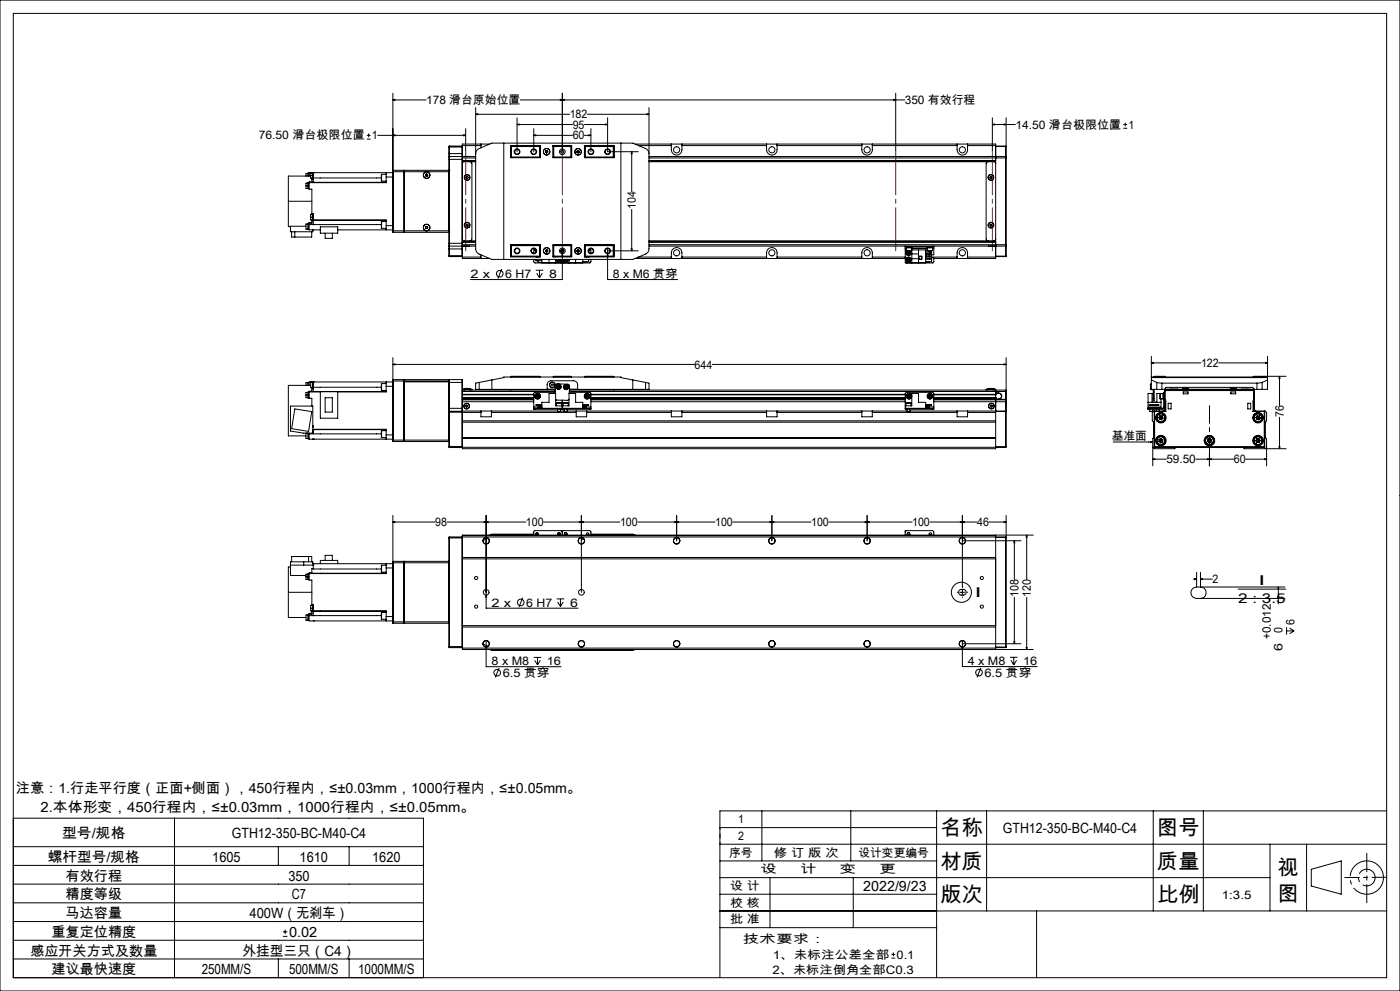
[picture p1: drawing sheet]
<svg xmlns="http://www.w3.org/2000/svg" width="420mm" height="297mm" viewBox="0 0 420 297" stroke-linecap="round" stroke-linejoin="round" font-family="sans-serif">
<g fill="none" stroke="#000" stroke-width=".3">
<path d="M0 0h420v297h-420zM4 4h412v289h-412zM117.9 29.9l.6-.1v.3zM117.9 29.9h9.9M117.9 27.9v41.3M139.7 38.6v6.9M142.7 34.3l.6-.2v.3zM142.7 32.2v42.4l.3 .9 .4 .5 4.2 1.7h42.2l4.4-1.9 .5-1.2v-42.4M142.7 34.3h28.2M155.1 37.3l.6-.2v.4zM155.1 37.3h16.7M155.1 35.3v10.2"/>
<path d="M160.1 38.6v6.9M168.1 29.8l.6 .1-.6 .2zM168.7 29.9l.6-.1v.3zM168.7 27.9v17.6M175.3 37.3h7M176.2 34.3h18.5M177.3 38.6v6.9M181.7 37.1l.6 .2-.6 .2zM182.3 35.3v10.2h9.2M194.1 34.1l.6 .2-.6 .1zM268.1 29.8l.6 .1-.6 .2zM268.7 27.9v17.6"/>
<path d="M271.4 29.9h-115.3M297.7 37.3l.6-.2v.4zM297.7 37.3h6.9M297.7 35.3v10.2M301.2 37.1l.6 .2-.6 .2zM301.8 35.3v11.8M337 38.4h1.1M337 37.3h1.1M337.6 36.8v1.1M91.8 55.7v.8h.8M91.8 55.7h.9M92.4 54.9h-.6v.8"/>
<path d="M92.4 52h-.6v.8M92.6 54.8l.1 1.7M92.6 51.9v.9M92.7 54.6v.1M92.7 54.8h-.3v1.7M92.7 51.9h-.3v.9M92.7 54.7v2h.9v7.3M92.7 54.6h23.2M93.2 52.8h-6.7v7.5M93.2 52.6v.8h.6M93.2 52.6h.8M93.6 53.8v.7l-.9 .1"/>
<path d="M93.6 53.4v.4M93.6 51.7v.1M93.6 53.8h.4M93.8 51.7v1.7h.2M93.8 51.8h-.6v.8M94 54.6h.1M94 53.3v1.3M94 51.7v1.6M94 51.7h.1M94 53.3h20.4M110 41.7h1.2M110 40.6h1.2"/>
<path d="M110.6 40v1.1M113.3 40.6h26.4M114.5 52.2v2.1M114.5 52.2h1.4M114.5 54.3h1.4M115.9 51.7v1.4M115.9 53.1v1.6h-23.2M115.9 53.1h2M117.9 51.5h16.8v-.5h-13.4v18.6M117.9 51.7h-25.2v1.1M117.9 40.6l.6-.2v.3zM117.9 51v.5"/>
<path d="M117.9 51h3.3M121.2 51v18.6M121.2 51l.1 .1M121.3 51.1v18.4M121.3 51.1h.1M127.7 52.3v.4M127.7 52.7l.4 .1M127.9 52.1l.3 .2M127.9 52.1l-.2 .2M128.2 52.3l.1 .3M128.3 52.6l-.2 .2M134.7 51.1h.1"/>
<path d="M134.7 47v.8M134.7 46v1M134.7 47.8v25.1M134.7 47.8h4M134.7 46h4M134.7 44.1h4M134.8 46.9v26.9M134.8 43.8v3.1M134.8 43.8l-.1 2.2M134.8 46.9h3.8M134.8 46.9l-.1 .1M134.8 43.8h3.8"/>
<path d="M138.6 46.9v26.9M138.6 43.8v3.1M138.6 46.9l.1 .1M138.6 43.8h.1M138.7 46.9h.1M138.7 47v.8M138.7 47.8v25.1M138.7 46.9h4M138.7 48.1h4M138.7 43.6h5.6M138.7 47.3h4M139.1 40.4l.6 .2-.6 .1z"/>
<path d="M139.1 46.9h1.7M140 52.9l.5 .3-.2 .3h-.4l-.1-.3zM141 48.5l.6 .5v22.6l-.3 .5-.3 .1M142.7 48.5h-3.4l-.5 .2-.1 .3M142.7 46.1l.3-.9 .4-.5 4.2-1.8h42.2l4.2 1.8 .6 .7 .1 .7M144.3 43.2v1.1M146.9 43.2h-8.2v3.7M151.1 42.9v34.8M153.2 46.9h.1M153.2 43.7h8.9v3.6h-8.9zM153.3 43.8v3.5M153.3 43.8h8.8"/>
<path d="M153.3 43.8l.1 .1M153.4 43.9h8.5M153.4 43.9v3.2M153.4 47.1l-.1 .1h8.8M153.4 47.1h8.5M160.1 40.6l.6-.2v.3zM160.1 40.6h11.7M161.9 43.9v3.2M161.9 43.9l.1-.1v3.4l-.1-.1M163.7 45.6l.3 .2M163.7 45.3v.3M164 45.2l.3 .1"/>
<path d="M164 45.2l-.3 .1M164.3 45.3v.3M164.3 45.6l-.3 .2M165.9 43.7l.1 .1M165.9 43.7h5.6v3.6h-5.6zM165.9 43.8h5.6M165.9 47.2h5.6M166 43.8v3.4l.1-.1M166 43.8l.1 .1M166.1 43.9h5.2M166.1 43.9v3.2M166.1 47.1h5.2"/>
<path d="M171.3 43.9l.1-.1v3.4l-.1-.1M171.3 43.9v3.2M173.1 45.6l.3 .2M173.1 45.3v.3M173.4 45.2l.3 .1M173.4 45.2l-.3 .1M173.7 45.3v.3M173.7 45.6l-.3 .2M175.3 43.7h8.9v3.6h-8.9zM175.3 43.8h8.8M175.3 40.6h2M175.6 43.9l-.2-.1v3.4l.2-.1"/>
<path d="M175.6 43.9h8.4M175.6 43.9v3.2M175.6 47.1h8.4M176 43.7v.1M176.7 40.4l.6 .2-.6 .1zM184 43.9v3.2M184 47.1l.1 .1h-8.8M184.1 43.8v3.5M184.1 46.9h.1M184.1 43.8l-.1 .1M186.3 42.9v34.8M189.5 45.5l.2 .6h-.4z"/>
<path d="M189.5 45.5v11.9M190.5 43.2h108.2v34.3h-18.6M191.5 43.6h9.9M194.7 48.5h103.4l.6 .5M194.7 46.9h107M194.7 48.1h104M194.7 47.3h107M201.4 43.2v1.7a1.59 1.59 0 0 0 1.6 1.6 1.59 1.59 0 0 0 1.6-1.6v-1.7M204.6 43.6h25.4M230 43.2a3.2 3.2 0 0 0 .4 2.8 1.56 1.56 0 0 0 1.7 .4 1.56 1.56 0 0 0 1-1.5v-1.7M233.1 43.6h25.5M258.6 43.2a3.2 3.2 0 0 0 .4 2.8 1.56 1.56 0 0 0 1.7 .4 1.56 1.56 0 0 0 1-1.5v-1.7"/>
<path d="M261.7 43.6h25.4M287.1 43.2a3.2 3.2 0 0 0 .5 2.8 1.56 1.56 0 0 0 1.7 .4 1.56 1.56 0 0 0 1-1.5v-1.7M290.3 43.6h8.4M296.4 48.5l-.6 .5v22.6l.2 .4 .4 .2M296.6 46.9h1.7M297.2 52.9h.3l.1 .4-.2 .2-.4-.1zM298.7 43.8h3M298.7 43.9h3M301.7 47.3h.1M301.7 46.9v.4M301.7 46.9l.1 .2M301.7 43.8v.1"/>
<path d="M301.7 43.9v3M301.7 47.3v26M301.8 47.1v.2M301.8 47.3v26M86.5 60.3v7.6h.6M86.5 60.3h7.1M87.5 69.5v1.5h6v-1.5M88.4 69.5v1.5M91.8 67.8h-4.7v1.7h6.7v-.6M92.4 67.1h-.6v1.6h.6M92.6 67.1v1.7M92.7 66.9v.4"/>
<path d="M92.7 67.3v1.6h3.4M92.7 67.1h-.3v1.7h.3M92.7 67.3h21.7M93.2 65.1v.8h22.7v1.7M93.2 65.1h.8M93.6 64h.4v1.1M93.6 64v.3M93.6 66.1v.8h-.9M93.6 65.9v.2M93.6 66.7h-.9v.2M93.6 66.1h.4M93.8 64.3h-.6v.8"/>
<path d="M94 64.2h-.2v1.7M94 65.1v.9M94 67.3h.1M94 66v1.3M94 68.9h.1M94 66h21.9M96.1 68h5.2v1.9h-5.2zM97.5 69.9v1.5h2.2v-1.5M101.3 68.9h16.6M114.5 66.4v2M114.5 66.4h1.4M114.5 68.4h1.4"/>
<path d="M115.9 67.6v1.3M115.9 67.6h2M117.9 69.2h16.8v.4h-13.4M117.9 69.2v.4M117.9 69.6h3.3M121.3 69.5h.1M121.3 69.5v.1M121.3 69.5l-.1 .1M127.7 68.4l.3 .1M127.7 68v.4M128 67.9l.3 .1M128 67.9l-.3 .1"/>
<path d="M128.3 68v.4M128.3 68.4l-.3 .1M134.7 69.5h.1M134.7 72.9v.8M134.7 73.7v.9M134.7 74.6l.1 2.3M134.7 76.6h4M134.7 72.9h4M134.7 73.7l.1 .1M134.7 74.6h4M134.8 73.8v3.1M134.8 73.8h3.8"/>
<path d="M134.8 76.9h3.8M138.6 73.8v3.1M138.7 71.6l.5 .6h3.5M138.7 73.7h.1M138.7 72.9v.8M138.7 73.8v3.7h8.2M138.7 72.5h4M138.7 73.8h4M138.7 77h5.6M138.7 73.3h4M138.7 73.7l-.1 .1M138.7 76.8l-.1 .1"/>
<path d="M139.1 73.8h1.7M139.8 67.4l.3-.2 .3 .1v.3l-.2 .2-.3-.1zM144.3 76.4v1.1M153.2 73.8h.1M153.2 73.4h8.9v3.6h-8.9zM153.3 73.4v3.5M153.3 76.9h8.8M153.4 73.6v3.2M153.4 76.8h8.5M153.4 73.6h8.5M153.4 76.8l-.1 .1M160.1 77.7v.8l.4 .3h8"/>
<path d="M160.1 74.5v1.4M160.5 75.1h.3M160.5 74.6v.5M160.8 77h.1M160.8 75.2v.3M160.8 77.9v-.2v.4h1.8M160.8 75.2h.1M160.9 78.1h.4M161.5 76.9v.1M161.5 78.1v.6h1.1M161.9 73.6v3.2M161.9 73.6l.1-.1v3.4l-.1-.1"/>
<path d="M162.1 73.5h-8.8l.1 .1M162.6 77.7v1.1h12.2v-1.1M163.7 75.3l.3 .2M163.7 75v.3M164 74.9l.3 .1M164 74.9l-.3 .1M164.3 75v.3M164.3 75.3l-.3 .2M164.7 77.7v1.1M165.9 73.4h5.6v3.6h-5.6zM165.9 76.9h5.6M165.9 73.5h5.6"/>
<path d="M166 76.9l-.1 .1M166.1 73.6l-.1-.1v3.4M166.1 73.6v3.2M166.1 76.8h5.2M166.1 73.6h5.2M166.1 76.8l-.1 .1M166.4 76.9v.1M166.6 76.9v.1M166.7 77.7v1.1M166.8 78h.1M166.8 78h1.5M166.8 77.7v.3"/>
<path d="M167 78a.77 .77 0 0 0 .9 .6 .77 .77 0 0 0 .6-.9 .76 .76 0 0 1-.6 .8 .76 .76 0 0 1-.9-.5M167.1 76.9v.1M167.4 78l.2 .2M167.6 78v.2M167.9 78l.1 .1M168 78.1l-.4 .1M168 78v.1M168.3 75.1h.1M168.3 75.3l.1 .2M168.3 75v.1M168.3 77.7v.3M168.4 74.9h.6"/>
<path d="M168.7 76.1l.1 .6h-.2zM168.7 74.3v9.5h-27.6M168.9 77.7a.76 .76 0 0 0 .7 .9 .76 .76 0 0 0 .8-.6M169.1 78h.1M169.1 75.1h.1M169.1 78h1.5M169.1 75v.1M169.1 77.7v.3M169.1 75.3l-.1 .2M169.4 78v.1M169.4 78.1l.4 .1M169.7 78l.1 .2"/>
<path d="M170 78l-.2 .2M170.3 76.9v.1M170.6 78h.1M170.6 77.7v.3M170.7 77.7v1.1M170.9 76.9v.1M171.3 73.6l.1-.1v3.4l-.1-.1M171.3 73.6v3.2M172.7 77.7v1.1M173.1 75.3l.3 .2M173.1 75v.3M173.4 74.9l.3 .1"/>
<path d="M173.4 74.9l-.3 .1M173.7 75v.3M173.7 75.3l-.3 .2M175.3 73.4h8.9v3.6h-8.9zM175.3 76.9h8.8M175.3 73.5h8.8l-.1 .1M175.6 73.6l-.2-.1v3.4l.2-.1M175.6 73.6v3.2M175.6 76.8h8.4M175.6 73.6h8.4M175.9 76.9v.1M175.9 78.4v.3h-1.1"/>
<path d="M176 76.9v.1M176.6 75.1h.3M176.6 77h.1M176.6 77.9v-.2v.7h-1.8M176.9 75.1h-.3M176.9 74.6v.5M177.3 77.7v.8l-.4 .3h-8M177.3 74.5v1.4M182.3 76.1l.1 .6h-.3zM182.3 74.3v9.5h21M182.3 75.2h9.2M184 73.6v3.2"/>
<path d="M184 76.8l.1 .1M184.1 73.4v3.5M184.1 73.8h.1M189.3 74.6h.4l-.2 .6zM189.5 62.8v12.4M190.5 77.5h81.1M191.5 77h9.9M194.7 72.5h104M194.7 73.8h107M194.7 73.3h107M201.4 77.5a2.95 2.95 0 0 1 .5-2.9 1.58 1.58 0 0 1 1.7-.3 1.58 1.58 0 0 1 1 1.5v1.7M204.6 77h25.4"/>
<path d="M230 77.5a3.2 3.2 0 0 1 .4-2.9 1.58 1.58 0 0 1 1.7-.3 1.58 1.58 0 0 1 1 1.5v1.7M233.1 77h25.5M258.6 77.5a3.2 3.2 0 0 1 .4-2.9 1.58 1.58 0 0 1 1.7-.3 1.58 1.58 0 0 1 1 1.5v1.7M261.7 77h9.9M271.6 74h.4M271.6 74v.5M271.6 74.5v4.3h6.1v-3.9M271.6 73.8v.2M271.6 74.9h.3M271.6 74.5h.3M271.9 74v.3h1.6v-.3M271.9 75.1h1"/>
<path d="M271.9 75.1h1.6M271.9 74.3v.8M272 73.8v.2M272 74h7.7M272.2 77.7v.4M272.2 77.7l.8 .3M272.2 76l.3 .2M272.2 75.1a.76 .76 0 0 0-.3 1 .76 .76 0 0 0 1 .4 .76 .76 0 0 0 .4-1M272.2 75.6v.4M272.2 75.6l.4 .2M272.2 78.1l.4 .1M272.3 75.1a.74 .74 0 0 0-.4 1 .74 .74 0 0 0 .9 .4 .74 .74 0 0 0 .4-1"/>
<path d="M272.5 77.4l.4 .1M272.5 77.4l-.3 .3M272.5 77.4l.1 .8M272.6 75.8l.3 .3M272.6 75.8l-.1 .4M272.6 75.4l.3 .2M272.6 75.4l-.4 .2M272.6 75.4v.4M272.8 75.1l.4 .4M272.9 77.5l.1 .5M272.9 77.5l-.7 .6M272.9 75.1l.4 .4"/>
<path d="M272.9 76.1l-.4 .1M272.9 75.6v.5M272.9 75.6l-.7 .4M273 78l-.4 .2M273.5 75.1h-.6M273.5 74.3v.8M273.5 74.9l4.7 .1M273.5 74.5h4.7M273.5 74.9v3.9M273.5 76.1h2.1M273.5 77.5h2.1M275.6 74.9v3.9"/>
<path d="M275.6 76.8h.9v.9h-.9zM277.7 75.5h1.8v.4M277.7 76.2h1.8v.5h-1.8M277.7 77h1.8v.4h-1.8M277.7 77.7h1.8M277.7 75.9h1.8M278.1 74v.3h1.7M278.2 75.1h1.6M278.2 74.3v.8M278.8 77.4v.3l.3-.2 .4 .2M278.8 75.1v.4M278.8 76.7v.3"/>
<path d="M278.8 78.4v.3h-1.1M278.9 75.5h.4M279 77.5h.2M279.5 75.9l-.2 .3-.5-.3v.3M279.5 75.7v.2M279.5 77.7v.2M279.5 77.3h.6v1.2l-.3 .3h-8M279.5 77.7v.7h-1.8M279.5 77h7.6M279.7 74h.4M279.7 73.8v.2M279.8 74.3v.8"/>
<path d="M279.8 74.5h.3M279.8 74.3h.1M279.9 74v.3M280.1 74v.5M280.1 73.8v.2M280.1 74.5v1.9h-.6M287.1 77.5a3.2 3.2 0 0 1 .5-2.9 1.58 1.58 0 0 1 1.7-.3 1.58 1.58 0 0 1 1 1.5v1.7M290.3 77h8.4M296.6 73.8h1.7M297 67.4l.2-.2 .3 .1 .1 .3-.3 .2zM298.7 71.6l-.5 .6h-103.5M298.7 76.9h3"/>
<path d="M298.7 76.8h3M301.7 73.3h.1M301.7 73.3v.5M301.7 76.8h.1M301.7 76.8v.1M301.7 73.8v3M301.8 73.3v.3M301.8 73.6l-.1 .2M301.8 76.8l-.1 .1M301.8 73.6v3.2M150.5 80.6l-1.1 2.9M160.7 81h2.3"/>
<path d="M161 81.9l.9 1.4M161.9 81v2.3M162.7 81.9l-.8 1.4M91.8 118.4v.8h.6M91.8 118.4h.9M92.4 117.6h-.6v.8M92.4 114.6v.9M92.6 117.5v1.7M92.6 114.6l-.8 .1v.8M92.7 117.3v.2M92.7 117.5h-.3v1.7h.3M92.7 114.6l-.1 .9"/>
<path d="M92.7 117.5v1.9h.9v2.3M92.7 117.5h3.4M92.7 117.3h23.2M93.2 115.5h-6.7v15.1h5.3M93.6 116.5v.8h-.9M93.6 116.1v.4M93.6 114.5h.1M93.6 116.5h.4M93.8 114.5v1.7h.2M93.8 114.5h-.6v1.6h.6M94 117.3h.1M94 116.1v1.2"/>
<path d="M94 114.5v1.6M94 114.5h.1M94 116.1h20.4M96.1 117.4h5.2v7.9h-5.2zM97.5 119.2h2.2v4.3h-2.2zM114.5 115v2M114.5 115h1.4M114.5 117h1.4M115.9 114.5v1.3M115.9 115.8v1.7h-14.6M115.9 115.8h2M117.9 114.5h-25.2v1"/>
<path d="M117.9 114.2h16.8M117.9 109.2l.6-.1v.3zM117.9 107.2v24.7M117.9 109.2h90.5M117.9 113.8v.4M117.9 113.8h3.3M121.2 113.8v18.5M121.2 113.8l.1 18.1M134.7 114.2l-13.4 .2 13.3-.1v18M134.7 114.2v-.4h-13.4l.1 18.5M134.7 114.6h4M134.7 114.6v7.8"/>
<path d="M134.8 113.8v9.5M134.8 113.8l-.1 .8M134.8 113.8h3.8M138.6 113.8v9.5M138.6 113.8l.1 .8M138.7 119.7v.1M138.7 114.6v2.7M138.7 119.8v2.6M138.7 116.7h.6M138.7 119.2h21.4M138.7 117.3v2.4M138.7 116.9h27.8"/>
<path d="M138.7 118.3h21.4M138.7 117.3h27.8M138.7 119.8h21.4M138.7 119.7h21.4M139.3 116.4h1.7M139.3 116.6h.1M139.3 116.6h1.7M139.3 116.4v.5M139.3 116.7h1.7M141 116.6l-.1 .1M141 116.7h.6v.2M141 116.4v.5"/>
<path d="M143.8 116.7h20.3v-1.4a1.14 1.14 0 0 1 1.2-1.2h6.8a1.21 1.21 0 0 1 1.2 1.2v1.4h20.4M143.8 114.6l-1.1 .2v1.9h1.1M143.8 114.6v2.1M147.6 113.9v2.8M153.3 112.9h8.7M153.3 112.9v.1M153.3 116.7v.2M160.1 119.2h-21.4l21.4 .1M160.1 118.2h-21.4h21.4M160.9 118.5v.5M160.9 119l.4 .2M160.9 118.5l.4 .2"/>
<path d="M161.3 118.3l-.4 .2M161.3 118.3l.3 .2M161.3 118.3v.4M161.3 118.7l.3 .2M161.3 118.7v.5M161.3 118.7l-.4 .3M161.6 118.9l-.3 .3M161.6 118.5v.4M161.6 118.5l-.3 .2M162 112.9v.1M164.1 116.6h2.4M166 112.9h5.4"/>
<path d="M166 112.9v.1M166.5 117.6h-6.2l-.2 .3v4.1M166.5 117.9l.1-2.4 .4-.5 3.5 .2 .4 .4-.1 2.3M167.1 115.8l.2 .4M167.1 115.8l.5 .1M167.3 116.2l.4 .1M167.5 115.5l-.4 .3M167.5 115.5l.4 .1M167.5 115.5l.1 .4M167.6 115.9l-.3 .3M167.6 115.9l.1 .4M167.6 115.9l.4 .1"/>
<path d="M167.9 115.6l.1 .4M167.9 115.6l-.3 .3M168 116l-.3 .3M168.7 119.9v2.8M169.4 115.9l.1 .4M169.4 115.9l.5 .1M169.5 116.3l.5 .1M169.7 115.6l-.3 .3M169.7 115.6l.4 .1M169.7 115.6l.2 .4M169.9 116l-.4 .3M169.9 116l.1 .4"/>
<path d="M169.9 116l.4 .1M170.1 115.7l.2 .4M170.1 115.7l-.2 .3M170.3 116.1l-.3 .3M170.7 119.6l-.4 .4-3.6-.2M170.8 117.6h6.3l.2 .3v4.1M170.8 116.9h130.9M170.8 116.6h2.5M170.8 117.3h130.9M171.4 112.9v.1M175.4 112.9h8.7M175.4 112.9v.1"/>
<path d="M175.8 118.6v.4M175.8 118.6l.7 .3M175.8 119l.4 .2M176.1 118.3l.4 .2M176.1 118.3l-.3 .3M176.1 118.3l.1 .9M176.5 118.5v.4M176.5 118.5l-.7 .5M176.5 118.9l-.3 .3M177.3 119.2h94.3M177.3 118.2h94.3M177.3 118.3h94.3"/>
<path d="M177.3 119.8h94.3M177.3 119.7h94.3M177.3 119.3h94.3M184.1 112.9v.1M184.1 116.7v.2M189.8 113.9l-3.5-.7v-.2h-35.2v.2l-7.3 1.4M189.8 113.9v2.8M189.8 113.9l3.9 .7M193.7 114.6l1 .2v1.9h-1M193.7 114.6v2.1M213.7 109.2h88.1M272.3 118.8l.3 .4"/>
<path d="M272.4 118.5l-.1 .3M272.4 118.5l.6 .5M272.8 118.3l.3 .3M272.8 118.3l-.4 .2M272.8 118.3l-.2 .9M273 119l-.4 .2M273.1 118.6l-.1 .4M273.1 118.6l-.8 .2M278.6 118.6v.4M278.6 118.6l.8 .3M278.6 119l.4 .2M278.9 118.3l.4 .2"/>
<path d="M278.9 118.3l-.3 .3M278.9 118.3l.1 .9M279.3 118.5l.1 .4M279.3 118.5l-.7 .5M279.4 118.9l-.4 .3M280.1 118.2h18.6M280.1 119.2h18.6M280.1 118.3h18.6M280.1 119.8h21.6M296.4 116.4h1.7M296.4 116.6l.1 .1M296.4 116.7h-.6v.2"/>
<path d="M296.4 116.6h1.7M296.4 116.4v.5M296.4 116.7h1.7M298.1 116.7h.1M298.1 116.7h.6v3M298.1 116.4v.5M298.7 119.2l-18.6 .1M298.7 119.7v14.8h-160v-11.3M298.7 119.2h.1M298.7 118.2h.1M298.7 119.7h.1M298.7 119.7h3"/>
<path d="M298.7 117.8h.8M298.7 117.9h.8M299.5 117.9a.88 .88 0 0 1 .9 .8 .88 .88 0 0 1-.9 .9M299.5 117.8a.98 .98 0 0 1 1 .8 .98 .98 0 0 1-.7 1.1M299.5 117.8v.1M299.5 119.6v.1M299.5 119.6l-19.4 .1M301.2 109.1l.6 .1-.6 .2zM301.7 116.9v.4M301.7 119.7l.1 .1M301.7 119.7v.1M301.7 119.8v.6"/>
<path d="M301.7 117.3v2.4M301.8 119.8h-.1M301.8 119.8l-.1 .6M301.8 107.2v26.7M345.1 115.2l.1 1.6M345.1 115.2h.1M345.2 115.1l-.1 .1M345.2 115.2h-.1M345.2 115.1v.1M345.2 115.2v1.6M345.2 115.1h.2M345.2 116.8h.8"/>
<path d="M345.2 115.2h.2M345.4 108.8l.6-.2v.3zM345.4 106.8v9.9h1.6M345.4 108.8h14.9M345.4 113h34.9M345.4 113.2h34.9M345.4 113.9l1.6 .7M346 119.4v.6h.3v-.6M346 116.7v2.7M346 119.4h.3M346.3 112.9h3.4M346.3 112.9v.1"/>
<path d="M346.3 116.7v2.7M347 114.6l1.6 .2M347 116.7h1.6M347 114.6v2.1M348.1 118v1.5M348.1 119.5h.8M348.1 118h.8M348.3 118l-1.2-.1v2.6h-1.5v-2.6h-1.2v4.5M348.3 119.5v2.9M348.6 116.7h.8M348.6 114.8h28.5M348.6 114.8v1.9"/>
<path d="M349.1 117.9h-.2v1.7h.2M349.1 118h.3M349.1 118v4M349.4 117.6h-.3v.4M349.4 116.7l.4-.6h26l.5 .6M349.4 116.7v4.2M349.4 119.8l.2 .6M349.5 116.6h26.7v.5M349.5 116.6v.5M349.5 119.9v1M349.5 119.7l.1 .1M349.5 119.7l-.1 .1"/>
<path d="M349.5 117.3v2.4M349.6 119.8l.1 .6M349.6 119.8h-.2M349.7 112.9v.1M349.8 117l-.3 .3M349.8 116.9v.1M349.8 116.9l-.3 .2v.2M349.8 116.9h26M349.8 117h26M351 116.9v-.2h.5v.2M353.3 116.6v.1M354.8 116.4h1.8"/>
<path d="M354.8 116.6h.1M354.8 116.6h1.8M354.8 116.4v.2M355 117.5h1.4v.5h-1.4zM356.5 116.7h.1M356.6 116.4v.2M365.6 108.8h14.7M369.1 116.4h1.7M369.1 116.6v.1M369.1 116.6h1.7M369.1 116.4v.2M369.3 117.5h1.4v.5h-1.4z"/>
<path d="M370.8 116.6v.1M370.8 116.4v.2M372.4 116.6v.1M374.1 116.9v-.2h.6v.2M375.8 117l.3 .3M375.8 116.9v.1M375.8 116.9l.4 .2-.1 .2M376 112.9h3.4M376 112.9v.1M376.1 119.8l-.2 .6M376.1 119.8h.1M376.1 119.7v.1"/>
<path d="M376.1 119.7l.1 .1M376.1 117.3v2.4M376.2 119.9v1M376.2 119.8l-.1 .6M376.3 116.7h.8M376.3 116.7v4.2M377.1 116.7h1.5M377.1 114.8v1.9M378.6 114.6l-1.5 .2M378.6 114.6v2.1M379.3 112.8l.1 .1M379.4 112.9v.1"/>
<path d="M379.7 108.6l.6 .2-.6 .1zM380.3 106.8v9.9h-1.7M380.3 113.9l-1.7 .7M383.9 112.8l.1 .6h-.3zM383.9 112.8v8.7M385.8 112.8l-9.8 .1M88.4 122.6l5.1 .8-.9 5.9-5.1-.8zM91.8 129.8v1.6h.6M92.4 129.8v1.7h.3M92.6 129.8v1.7M92.7 129.8v.2M92.7 130v1.6h25.2"/>
<path d="M92.7 130h21.7M93.8 131.6h.1M93.8 127.7v.2M93.8 129.8v-8.1h-6.7v7.5l4 .6h2.9v-1.1h21.9v1.6M94 131.6h.1M94 128.8h21.9M114.5 129.1v2.1M114.5 129.1h1.4M114.5 131.2h1.4M115.9 130.3v1.3M115.9 130.3h2M117.9 131.9v.4"/>
<path d="M117.9 131.9h16.8M117.9 132.3h3.3M121.3 131.9v.4M121.3 132.3h.1M121.3 132.3h-.1M121.4 132.3h13.2M134.7 122.4v.9M134.7 133.8h4M134.7 123.6h9.6M134.7 132.3h-.1M134.7 123.3l.1 10.8M134.7 122.4h4"/>
<path d="M134.8 123.3h-.1M134.8 123.3v10.8M134.8 123.3h3.8M134.8 134.1h3.8M138.6 123.3v10.8M138.6 123.3h.1M138.7 122.4v.8M138.7 123.2h5.6M138.7 126.1h160M138.7 126.5h160M138.7 131.4h160M138.7 131.1h160"/>
<path d="M138.7 120.4h21.4M139.7 121.5l.6 .1v.3l-.6-.1zM144.3 123.2h3.1M144.3 123.2v1.7h3.1v-1.7M147.4 123.6h25.5M147.4 123.2h19.9M160.1 122.4h.4M160.1 122.4v.3h.4M160.1 122v.4M160.1 122h2.5M160.5 122.4h7.8M160.5 122.7h7.8"/>
<path d="M160.5 122.4v.3M161.5 122v.2h1.1M162.6 122.4v-1.8h2.1v-2.7h2v3.7h4v-3.7h2v2.7h2.1v1.8M162.6 121.4h-1.8h1.8M166.9 120.8h1.6M166.9 120.8v.8M167.3 123.3h.8M167.3 122.7v.6M168.1 122.7v.6M168.1 123.2h1.2M168.3 122.7h.4M168.3 122.4h.8"/>
<path d="M168.3 122.4v.3M168.5 120.8v.8M168.7 122.7h.4M168.9 120.8h1.6M168.9 120.8v.8M169.1 122.4h7.7M169.1 122.7h7.7M169.1 122.4v.3M169.3 123.3h.1M169.3 122.7v.6M169.4 123.3h.7M170.1 123.3h-.7"/>
<path d="M170.1 122.7v.6M170.1 123.2h2.8M170.5 120.8v.8M172.9 123.2h3.1M172.9 123.2v1.7h3.1v-1.7M174.8 121.4h1.8h-1.8M175.9 122v.2h-1.1M176 123.6h25.4M176 123.2h25.4M176.8 122.4h.5M176.8 122.4v.3M177.3 122.4v.3h-.5"/>
<path d="M177.3 122v.4M177.3 122h-2.5M177.3 120.4h94.3M201.4 123.2h3.2M201.4 123.2v1.7h3.2v-1.7M204.6 123.6h25.4M204.6 123.2h25.4M230 123.2h3.1M230 123.2v1.7h3.1v-1.7M233.1 123.6h25.5M233.1 123.2h25.5M258.6 123.2h3.1"/>
<path d="M258.6 123.2v1.7h3.1v-1.7M261.7 123.6h25.4M261.7 123.2h10.4M271.6 122.4h.4M271.6 121.6h1.9v-3.7h2.1v2.7h2.1v1.8M271.8 120.8h1.5M271.8 120.8v.8M272 122.4h7.7M272 122.4v.3M272 122.7h7.7M272.1 123.3h.9M272.1 122.7v.6"/>
<path d="M273 122.7v.6M273 123.2h14.1M273.3 120.8v.8M277.7 121.4h1.8h-1.8M278.8 122v.2h-1.1M279.7 122.4h.4M279.7 122.4v.3M280.1 122.4v.3h-.4M280.1 122v-4.1l-.2-.3h-7.9l-.4 .3v4.8h.4M280.1 122v.4M280.1 122h-2.4M280.1 120.4h21.6"/>
<path d="M287.1 123.2h3.2M287.1 123.2v1.7h3.2v-1.7M290.3 123.6h8.4M290.3 123.2h11.4M297.3 121.4l.3 .1 .1 .3-.2 .2h-.3zM298.7 133.9h3M298.7 123.3h3M301.7 123.2v.1M301.7 133.9h.1M301.7 133.9v.2M301.7 134.1h-163.1M301.7 120.4v2.8"/>
<path d="M301.7 123.3v10.6M301.8 133.9l-.1 .2M334 132.5h11.8M344.4 120.6h3.9M344.5 122h3.7v.2h-3.7zM344.8 122.4h-.5v.3h.5M344.8 122.4h3.9M344.8 121.4h.7zM344.8 122.7h1.1M344.8 122.4v.3M344.9 123.3h.9M344.9 122.7v.6"/>
<path d="M345.2 132.4l.6 .1-.6 .1zM345.8 121.4h.4zM345.8 122.7v.6M345.8 137.6l.6-.1v.3zM345.8 137.6h4.1M345.8 134.1l.5 .4h6.1l.4-.4M345.9 122.7h.9M345.9 122.4v.3M346.3 123.3h.1M346.3 133.9h.1M346.3 133.9l.1 .2M346.3 123.3v10.6"/>
<path d="M346.4 133.9v.2M346.4 134.1h32.9M346.4 133.9h32.9M346.4 123.3h3.3M346.4 123.3v10.6M346.5 121.4h.4zM346.8 122.7h1.9M346.8 122.4v.3M346.9 122.7v.5M347.2 121.4h.5zM347.6 125.1l.2 .6M347.6 125.1l1.3 .2"/>
<path d="M347.7 132.3l.5 .4M347.7 131.7v.6M347.7 131.7l.6 .3M347.8 122.7v.5M347.8 125.7l.7 .1M348 124.6l.7 .1M348 124.6l-.4 .5M348 124.6l.3 .6M348.3 132l-.1 .7M348.3 132l.5 .5M348.3 125.2l-.5 .5M348.3 125.2l.2 .6"/>
<path d="M348.3 131.4l.6 .4M348.3 131.4l-.6 .3M348.3 131.4v.6M348.7 122.4v.3M348.7 124.7l.2 .6M348.7 124.7l-.4 .5M348.8 132.5l-.6 .2M348.9 131.8l-.1 .7M348.9 131.8l-1.2 .5M348.9 125.3l-.4 .5M349.1 122l-.4 .4M349.1 122h.3"/>
<path d="M349.4 122.5h.1M349.4 122.3v.2M349.4 122.1l-.7 .6M349.4 122.6l-.5 .6M349.4 120.9v1.4M349.4 122.3v.3M349.4 120.9h.2M349.4 122.6h.2M349.5 122.6l-.5 .6M349.6 120.9h.1M349.6 122.6h.1M349.6 120.9v1.7"/>
<path d="M349.6 123.2l.1 .1M349.6 120.4h.1M349.6 123.2h-3.5l-.4 .4v2.5l.4 .4v4.6l-.3 .3v8.2M349.6 120.4v2.8M349.7 120.4v2.9M350.4 120.9h.9v1.7h-.9zM352.8 134.1h20.1M362.2 132.2l.4 .5M362.2 137.5l.6 .1-.6 .2zM362.4 131.5l-.2 .7M362.4 131.5l.9 1M362.8 137.6l.6-.1v.3z"/>
<path d="M362.8 135.9v3.7M363 131.4l.5 .5M363 131.4l-.6 .1M363 131.4l-.4 1.3M363.3 132.5l-.7 .2M363.5 131.9l-.2 .6M363.5 131.9l-1.3 .3M370.1 137.6h-11.4M372.8 134.1l.5 .4h12.5M373.7 137.6h6.3M374.3 120.9h.9v1.7h-.9zM375.9 120.4h.2"/>
<path d="M375.9 123.3h3.4M375.9 120.4v2.9M376.1 122.5v.1M376.1 123.2l-.2 .1M376.1 123.2h3.5l.4 .4v2.5l-.4 .4v4.6l.4 .4v8.1M376.1 120.4v2.8M376.1 120.9h.1M376.1 120.9v1.7M376.1 122.6h.1M376.2 122.6l.4 .6M376.2 120.9l.1 1.5M376.2 122.6h.1"/>
<path d="M376.2 120.9v1.6M376.2 122.5v.1M376.3 122.6l.5 .6M376.3 122.4v.1M376.7 132.1l.4 .5M376.8 125.1l.2 .6M376.8 125.1l.6 .1M377 125.7l.6 .1M377 131.5l-.3 .6M377 131.5l.4 .5M377.2 124.6l-.4 .5M377.2 124.6l.6 .1"/>
<path d="M377.2 124.6l.4 1.2M377.4 132l-.3 .6M377.4 132l.4 .6M377.4 125.2l-.4 .5M377.4 125.2l.7 .1M377.7 131.5l.4 .5M377.7 131.5h-.7M377.7 131.5l-.3 .5M377.8 132.6h-.7M377.8 124.7l.3 .6M377.8 124.7l-.4 .5M378.1 132l-.3 .6"/>
<path d="M378.1 132l-1.4 .1M378.1 125.3l-.5 .5M379.3 133.9h.1M379.3 123.3h.1M379.3 133.9v.2M379.3 123.3v10.6M379.4 137.5l.6 .1-.6 .2zM379.4 133.9l-.1 .2M379.4 123.3v10.6M380 134.1l-.4 .4M383.7 133.9h.3l-.1 .6zM383.9 125.1v9.4"/>
<path d="M117.9 156.5l.6-.2v.3zM117.9 154.5v31.9M117.9 156.5h12.7M134.1 156.5h23.7M145.2 156.3l.6 .2-.6 .1zM145.8 156.5l.6-.2v.3zM145.8 154.5v27.8h27.6M160.8 159.9v.3l.7-.1v-.2M160.9 159.7h.4M163.1 156.5h22.9M168.5 159.1h.4M168.7 159.1v1.3"/>
<path d="M173.8 156.3l.6 .2-.6 .1zM174.4 154.5v23M174.4 156.5l.6-.2v.3zM175.9 159.9v.2l.7 .1v-.3M202.4 156.3l.6 .2-.6 .1zM203 156.5l.6-.2v.3zM203 154.5v7.6M214.5 156.5h-23.2M219.8 156.5h23.5M231 156.3l.6 .2-.6 .1zM231.6 154.5v7.6M231.6 156.5l.6-.2v.3z"/>
<path d="M248.6 156.5h25M259.5 156.3l.6 .2-.6 .1zM260.1 156.5l.6-.2v.3zM260.1 154.5v7.6M271.6 159.5l.3-.5h7.9l.3 .4v1M271.8 159.1h-.2v1.3M278.8 159.9v.2l.7 .1v-.3M288.1 156.3l.6 .2-.6 .1zM288.7 156.5l.6-.2v.3zM288.7 154.5v21.4M293.1 156.5h-14.2M296.7 156.5h5.1"/>
<path d="M301.2 156.3l.6 .2-.6 .1zM301.8 154.5v39.4M86.5 177.5v7.6h5.3M86.5 177.5h7.1M87.1 169.9h-.6v7.6M87.1 169.4h6.9M87.5 168.4v-1.6h6v1.6M91.1 168.4v1M91.8 172.9v.7h.6M91.8 172.9h.9M92.4 172.1h-.6v.8M92.6 172v1.7"/>
<path d="M92.6 166.8v1.6M92.7 171.8v.1M92.7 172h-.3v1.7h.3M92.7 171.9v1.9h.9v7.3M92.7 171.8h23.2M94 170.4h-.4v1.3l-.9 .1M94 170.4l20.4 .1M94 168.9h.1M94 168.9v1.5M96.1 168.9v-.9h5.2v.9M97.5 168v-1.6h2.2v1.6M114.5 169.4v2.1"/>
<path d="M114.5 169.4h1.4M114.5 171.5h1.4M115.9 168.9v1.3M115.9 170.2v1.7h-23.2M115.9 170.2h2M117.9 168.9h-24.1v-.5h-6.7v4.1h4.7M117.9 168.7h16.8M117.9 168.2v.5M117.9 168.2h3.3M121.2 168.2v18.6M121.2 168.2l.1 .1M121.3 168.7v18"/>
<path d="M121.3 168.3v.4M121.3 168.2v.1M121.3 168.2h13.4M121.4 168.2v18.6M121.4 168.2l-.1 .1M134.7 168.3v18.4M134.7 161.3h4M134.8 160.9v33.2M134.8 160.9h3.8M138.6 160.9v33.2M138.6 160.9l.1 .1M138.7 167.1h160"/>
<path d="M138.7 167.5h160M138.7 160.9h163M138.7 160.5h160M145.8 178.4l.2 .6h-.3zM146.4 161.4l-1.5 .6M156.8 179.1l-1.1 2.9M160.1 160.4v-1l.4-.4h7.8l.4 .5 .4-.5h7.8l.4 .4v1M160.1 160.1h-12.5l-.7 .3M160.8 160.1h.1M161 160.4a.36 .36 0 0 1-.2-.6 .36 .36 0 0 1 .6 0 .36 .36 0 0 1-.2 .6M167 179.5h2.3M167.5 160.4a.43 .43 0 0 1-.1-.7 .43 .43 0 0 1 .6 0 .43 .43 0 0 1 0 .7"/>
<path d="M168.1 179.5v2.2M169.4 160.4a.43 .43 0 0 1 0-.7 .43 .43 0 0 1 .6 0 .43 .43 0 0 1 0 .7M174.4 161.1l.3 .4 .5 .1M174.8 161.3v.3M176.2 160.4a.36 .36 0 0 1-.2-.6 .36 .36 0 0 1 .6 0 .36 .36 0 0 1-.2 .6M176.6 160.1h.1M177.3 160.1h12.5l.7 .3M272.3 160.4a.43 .43 0 0 1-.1-.7 .43 .43 0 0 1 .7 0 .43 .43 0 0 1-.1 .7M279 160.4a.36 .36 0 0 1-.2-.6 .36 .36 0 0 1 .6 0 .36 .36 0 0 1-.2 .6M287.9 176.8a1.12 1.12 0 0 1 1.3-.1 1.12 1.12 0 0 1 .5 1.2 1.11 1.11 0 0 1-1.4 .5 1.11 1.11 0 0 1-.6-1.3zM288 177.5h1.4M288.7 176.8v1.4"/>
<path d="M288.7 162.1h17.6M298.7 160.4v34.3M298.7 161.1h3M301.7 160.9v.2M301.7 161.1v32.8M304.3 162.1l.1 .6h-.2zM304.3 162.1v11.6M304.3 179v13.9M308 160.4l.2 .6h-.4zM308 160.4v13.3M308 179v15.7M310 160.4h-171.3v34.3h171.3"/>
<path d="M358 173.6h1M358.4 173.4l.6 .2-.6 .1zM359 175.9a1.71 1.71 0 0 0-1.7 1.7 1.71 1.71 0 0 0 1.7 1.7h26.5M359 171.6v4.3M360.2 173.6l.6-.2v.3zM360.2 171.6v4.3a1.71 1.71 0 0 1 1.6 1.7 1.71 1.71 0 0 1-1.6 1.7M360.2 173.6h3.5M371.4 176.6h14.3M383.3 178.7h.3l-.1 .6zM383.5 175.9l.1 .6h-.3zM383.5 175.9v5.1M385.5 175.9h-26.5"/>
<path d="M92.4 184.3h-.6v1.6h.6M92.6 184.2v1.7M92.7 184.1v.4M92.7 184.5v1.6h25.2M92.7 184.2h-.3v1.7h.3M92.7 184.5h21.7M93.2 182.3v.8h.6M93.2 182.3h.8M93.6 181.1h.4v1.2M93.6 181.1v.4M93.6 183.3v.8h-.9M93.6 183.1v.2"/>
<path d="M93.6 183.8h-.9v.3M93.6 183.3h.4M93.8 181.5h-.6v.8M94 181.4h-.2v1.7h.2M94 182.3v.8M94 183.1v.1M94 184.5h.1M94 183.2v1.3M94 186.1h.1M94 183.1h21.9v1.7M94 183.2h21.9M114.5 183.5v2.1"/>
<path d="M114.5 183.5h1.4M114.5 185.6h1.4M115.9 184.8v1.3M115.9 184.8h2M117.9 186.4v.4M117.9 186.4h16.8M117.9 186.8h3.3M121.3 186.7l.1 .1M121.3 186.7l-.1 .1M121.3 186.7v.1M121.3 186.8h13.4M134.7 193.7h4"/>
<path d="M134.8 194.1h3.8M138.7 194.2h160M138.7 187.9h160M138.7 187.5h160M138.7 194l-.1 .1M144.9 193l1.5 .7M145.8 193.9l.2 .6h-.3zM145.8 192v7.8h22.5M146.9 194.7l.7 .2h16.5M160.1 197h2.3M160.4 197.9l.9 1.4M161.3 197v2.3"/>
<path d="M162.1 197.9l-.8 1.4M164.1 194.9h1.2M164.1 194.7v.2M165.3 194.9h6.8M165.3 194.7v.2M167.3 180.4l.8 1.3M169 180.4l-.9 1.3M172.1 194.9h1.2M172.1 194.7v.2M173.3 194.7v.2M190.5 194.7l-.7 .2h-16.5M288.7 193.9l.2 .6h-.4z"/>
<path d="M288.7 192v7.8h22.5M288.7 192.9h17.6M298.7 194.1h3M298.7 193.9h3M301.7 193.9v.2M301.7 193.9h.1M301.8 193.9l-.1 .2M303 197h2.3M303.3 197.9l.8 1.3M304.1 197v2.2M304.2 192.3h.2l-.1 .6zM305 197.9l-.9 1.3"/>
<path d="M307.8 194.1h.4l-.2 .6zM386 188v2.2M386 189.1h2.2M386.9 188.2l1.3 .9M388.2 189.1l-1.3 .8M149.7 200.2l-1.1 2.8M294.3 200.2l-1.2 2.8M4 245.2h123v47.8M4 253.7h123M4 259.4h123M52.4 245.2v47.8M83.5 253.7v5.7"/>
<path d="M104.7 253.7v5.7M216 253h200M216 248h65M216 258h65M228.6 243v15M255.2 243v15M281 243v50M296 243v30M346 243v30M361 243v30M381 253v20M392 253v20"/>
<path d="M416 243h-200v50M4 265h123M4 270.6h123M4 276.2h123M84.9 279.3h1.3M85.5 278.6v1.3M216 278h65M216 273h200M216 263h165M216 268h65M231 263v15M256 263v15"/>
<path d="M311 273v20M393.4 260.5l9-2.5v10l-9-2.5zM4 281.8h123M4 287.4h123M83.5 287.4v5.6M84.9 280.6h1.3M104.7 287.4v5.6M267.4 287.2h1.2M267.4 286h1.2M268 285.5v1.1"/>
<circle cx="128" cy="52.5" r=".97"/>
<circle cx="128" cy="52.5" r="1.01"/>
<circle cx="140.1" cy="53.2" r=".83"/>
<circle cx="140.1" cy="53.2" r=".85"/>
<circle cx="155.1" cy="45.5" r=".72"/>
<circle cx="155.1" cy="45.5" r=".86"/>
<circle cx="160.1" cy="45.5" r=".85"/>
<circle cx="160.1" cy="45.5" r=".72"/>
<circle cx="164" cy="45.5" r=".98"/>
<circle cx="164" cy="45.5" r=".95"/>
<circle cx="168.7" cy="45.5" r=".85"/>
<circle cx="168.7" cy="45.5" r=".43"/>
<circle cx="173.4" cy="45.5" r=".98"/>
<circle cx="173.4" cy="45.5" r=".96"/>
<circle cx="177.3" cy="45.5" r=".71"/>
<circle cx="177.3" cy="45.5" r=".85"/>
<circle cx="182.3" cy="45.5" r=".86"/>
<circle cx="182.3" cy="45.5" r=".71"/>
<circle cx="203" cy="44.9" r=".92"/>
<circle cx="231.6" cy="44.9" r=".92"/>
<circle cx="260.1" cy="44.9" r=".93"/>
<circle cx="288.7" cy="44.9" r=".93"/>
<circle cx="297.3" cy="53.2" r=".85"/>
<circle cx="297.3" cy="53.2" r=".81"/>
<circle cx="128" cy="68.2" r=".99"/>
<circle cx="128" cy="68.2" r=".96"/>
<circle cx="140.1" cy="67.5" r=".86"/>
<circle cx="140.1" cy="67.5" r=".82"/>
<circle cx="155.1" cy="75.2" r=".72"/>
<circle cx="155.1" cy="75.2" r=".87"/>
<circle cx="160.1" cy="75.2" r=".72"/>
<circle cx="160.1" cy="75.2" r=".86"/>
<circle cx="164" cy="75.2" r=".96"/>
<circle cx="164" cy="75.2" r=".98"/>
<circle cx="168.7" cy="75.2" r=".85"/>
<circle cx="168.7" cy="75.2" r=".43"/>
<circle cx="173.4" cy="75.2" r=".98"/>
<circle cx="173.4" cy="75.2" r=".97"/>
<circle cx="177.3" cy="75.2" r=".71"/>
<circle cx="177.3" cy="75.2" r=".86"/>
<circle cx="182.3" cy="75.2" r=".87"/>
<circle cx="182.3" cy="75.2" r=".71"/>
<circle cx="203" cy="75.8" r=".92"/>
<circle cx="231.6" cy="75.8" r=".92"/>
<circle cx="260.1" cy="75.8" r=".93"/>
<circle cx="272.6" cy="77.8" r=".77"/>
<circle cx="272.6" cy="77.8" r=".74"/>
<circle cx="288.7" cy="75.8" r=".93"/>
<circle cx="297.3" cy="67.5" r=".8"/>
<circle cx="297.3" cy="67.5" r=".87"/>
<circle cx="149.9" cy="82" r=".99"/>
<circle cx="161.3" cy="118.7" r=".74"/>
<circle cx="161.3" cy="118.7" r=".86"/>
<circle cx="165.7" cy="115.4" r=".77"/>
<circle cx="165.7" cy="115.4" r=".85"/>
<circle cx="165.7" cy="115.4" r=".28"/>
<circle cx="167.5" cy="115.9" r=".77"/>
<circle cx="167.6" cy="115.9" r=".73"/>
<circle cx="169.8" cy="116" r=".76"/>
<circle cx="169.8" cy="116" r=".74"/>
<circle cx="176.1" cy="118.7" r=".73"/>
<circle cx="176.1" cy="118.7" r=".85"/>
<circle cx="272.7" cy="118.7" r=".76"/>
<circle cx="272.7" cy="118.7" r=".84"/>
<circle cx="272.7" cy="118.7" r=".75"/>
<circle cx="279" cy="118.7" r=".86"/>
<circle cx="279" cy="118.7" r=".73"/>
<circle cx="140" cy="121.7" r=".8"/>
<circle cx="140" cy="121.7" r=".86"/>
<circle cx="297.4" cy="121.7" r=".86"/>
<circle cx="297.4" cy="121.7" r=".82"/>
<circle cx="348.2" cy="132" r="1.43"/>
<circle cx="348.2" cy="125.2" r="1.43"/>
<circle cx="348.2" cy="132.1" r="1.57"/>
<circle cx="348.2" cy="125.2" r="1.57"/>
<circle cx="348.3" cy="132.1" r="1.19"/>
<circle cx="348.3" cy="125.2" r="1.18"/>
<circle cx="362.8" cy="132" r="1.43"/>
<circle cx="362.8" cy="132.1" r="1.57"/>
<circle cx="362.8" cy="132" r="1.19"/>
<circle cx="362.8" cy="132.1" r="1.22"/>
<circle cx="377.4" cy="132.1" r="1.57"/>
<circle cx="377.4" cy="125.2" r="1.57"/>
<circle cx="377.4" cy="125.2" r="1.18"/>
<circle cx="377.4" cy="125.2" r="1.21"/>
<circle cx="377.4" cy="132" r="1.42"/>
<circle cx="377.4" cy="125.2" r="1.42"/>
<circle cx="377.4" cy="132" r="1.19"/>
<circle cx="142.9" cy="173.2" r=".47"/>
<circle cx="145.8" cy="162.1" r=".98"/>
<circle cx="145.8" cy="162.1" r=".94"/>
<circle cx="145.9" cy="177.5" r=".86"/>
<circle cx="167.7" cy="160" r=".34"/>
<circle cx="169.7" cy="160" r=".35"/>
<circle cx="174.4" cy="162.1" r=".93"/>
<circle cx="174.4" cy="177.5" r=".85"/>
<circle cx="174.4" cy="162.1" r=".98"/>
<circle cx="203" cy="162.1" r=".93"/>
<circle cx="203" cy="162.1" r=".98"/>
<circle cx="231.5" cy="162.1" r=".97"/>
<circle cx="260.1" cy="162.1" r=".97"/>
<circle cx="272.6" cy="160" r=".34"/>
<circle cx="288.4" cy="177.5" r="3"/>
<circle cx="288.7" cy="162.1" r=".97"/>
<circle cx="294.6" cy="173.2" r=".48"/>
<circle cx="142.9" cy="181.8" r=".47"/>
<circle cx="145.8" cy="193" r=".94"/>
<circle cx="145.9" cy="192.9" r=".97"/>
<circle cx="156.2" cy="180.6" r="1"/>
<circle cx="174.4" cy="192.9" r=".93"/>
<circle cx="174.4" cy="192.9" r=".98"/>
<circle cx="203" cy="192.9" r=".93"/>
<circle cx="203" cy="192.9" r=".98"/>
<circle cx="231.5" cy="192.9" r=".93"/>
<circle cx="231.6" cy="192.9" r=".96"/>
<circle cx="260.1" cy="192.9" r=".93"/>
<circle cx="260.1" cy="192.9" r=".96"/>
<circle cx="288.7" cy="192.9" r=".93"/>
<circle cx="288.7" cy="192.9" r=".96"/>
<circle cx="294.6" cy="181.8" r=".48"/>
<circle cx="149.2" cy="201.6" r=".99"/>
<circle cx="293.7" cy="201.6" r=".98"/>
</g>
<path d="M412.4 262.3a2.5 2.5 0 0 0-4.1-1.1 2.5 2.5 0 0 0 1 4.2 2.5 2.5 0 0 0 3.2-2.9l-.1-.2" fill="none" stroke="#000" stroke-width=".3" stroke-dasharray="30.5 1.3 1.3 1.3" stroke-dashoffset="24.5" stroke-linecap="butt"/>
<path d="M414.8 261.5a5 5 0 0 0-8.3-2 5 5 0 0 0 2.2 8.3 5 5 0 0 0 6.2-6l-.1-.3" fill="none" stroke="#000" stroke-width=".3" stroke-dasharray="30.5 1.3 1.3 1.3" stroke-dashoffset="16.7" stroke-linecap="butt"/>
<path d="M362.8 121.6v14.3" fill="none" stroke="#000" stroke-width=".3" stroke-dasharray="30.5 1.3 1.3 1.3" stroke-dashoffset="25.2"/>
<path d="M287.3 177.5h-.2M288.7 176.1v-.2M288.7 178.9v.2M290.2 177.5h.1" fill="none" stroke="#000" stroke-width=".3" stroke-dasharray="30.5 1.3 1.3 1.3"/>
<path d="M410 255.7v14.9" fill="none" stroke="#000" stroke-width=".3" stroke-dasharray="30.5 1.3 1.3 1.3" stroke-dashoffset="25"/>
<path d="M403.4 263l12.6-.1" fill="none" stroke="#000" stroke-width=".3" stroke-dasharray="30.5 1.3 1.3 1.3" stroke-dashoffset="26.1"/>
<path d="M216 248v5" fill="none" stroke="#000" stroke-width=".3" stroke-dasharray="30.5 1.3 1.3 1.3" stroke-dashoffset="29.9"/>
<path d="M139.7 45.5v29.7M168.7 45.5v29.7M268.7 45.5v29.7M297.7 45.5v29.7" fill="none" stroke="#f00" stroke-width=".3" stroke-dasharray="30.5 1.3 1.3 1.3" stroke-dashoffset="17.5"/>
<g fill="#000">
<path d="M345.2 132.4l.6 .1-.6 .1z"/>
<path d="M117.9 29.9l.6-.1v.3zM168.1 29.8l.6 .1-.6 .2zM117.9 40.6l.6-.2v.3zM139.1 40.4l.6 .2-.6 .1z"/>
<path d="M142.7 34.3l.6-.2v.3zM194.1 34.1l.6 .2-.6 .1z"/>
<path d="M155.1 37.3l.6-.2v.4zM181.7 37.1l.6 .2-.6 .2z"/>
<path d="M301.2 37.1l.6 .2-.6 .2zM297.7 37.3l.6-.2v.4zM268.1 29.8l.6 .1-.6 .2zM168.7 29.9l.6-.1v.3z"/>
<path d="M189.5 45.5l.2 .6h-.4zM189.3 74.6h.4l-.2 .6zM383.9 112.8l.1 .6h-.3zM383.7 133.9h.3l-.1 .6zM308 160.4l.2 .6h-.4zM307.8 194.1h.4l-.2 .6zM304.3 162.1l.1 .6h-.2zM304.2 192.3h.2l-.1 .6z"/>
<path d="M117.9 109.2l.6-.1v.3zM301.2 109.1l.6 .1-.6 .2zM160.1 40.6l.6-.2v.3zM176.7 40.4l.6 .2-.6 .1zM182.3 76.1l-.2 .6h.3zM168.7 76.1l-.1 .6h.2zM362.8 137.6l.6-.1v.3zM379.4 137.5l.6 .1-.6 .2zM117.9 156.5l.6-.2v.3zM145.2 156.3l.6 .2-.6 .1zM145.8 156.5l.6-.2v.3zM173.8 156.3l.6 .2-.6 .1zM145.8 178.4l-.1 .6h.3zM145.8 193.9l-.1 .6h.3zM288.7 193.9l-.2 .6h.4zM203 156.5l.6-.2v.3zM231 156.3l.6 .2-.6 .1z"/>
<path d="M379.7 108.6l.6 .2-.6 .1zM345.4 108.8l.6-.2v.3z"/>
<path d="M362.2 137.5l.6 .1-.6 .2zM345.8 137.6l.6-.1v.3zM301.2 156.3l.6 .2-.6 .1zM288.7 156.5l.6-.2v.3zM202.4 156.3l.6 .2-.6 .1zM174.4 156.5l.6-.2v.3z"/>
<path d="M231.6 156.5l.6-.2v.3zM259.5 156.3l.6 .2-.6 .1z"/>
<path d="M260.1 156.5l.6-.2v.3zM288.1 156.3l.6 .2-.6 .1z"/>
<path d="M360.2 173.6l.6-.2v.3zM358.4 173.4l.6 .2-.6 .1z"/>
<path d="M383.5 175.9l.1 .6h-.3zM383.3 178.7h.3l-.1 .6z"/>
</g>
<g font-size="6.3">
<text x="282.1" y="250.3">名称</text>
<text x="347.1" y="250.3">图号</text>
<text x="282.1" y="260.3">材质</text>
<text x="347.1" y="260.3">质量</text>
<text x="383.3" y="262.1">视</text>
<text x="383.3" y="269.9">图</text>
<text x="282.1" y="270.3">版次</text>
<text x="347.1" y="270.3">比例</text>
</g>
<g font-size="4.2">
<text x="4.8" y="237.6">注意：1.行走平行度（正面+侧面），450行程内，≤±0.03mm，1000行程内，≤±0.05mm。</text>
<text x="12.2" y="243.3">2.本体形变，450行程内，≤±0.03mm，1000行程内，≤±0.05mm。</text>
<text x="18.6" y="251.3">型号/规格</text>
<text x="69.5" y="251.3">GTH12-350-BC-M40-C4</text>
<text x="300.8" y="249.5">GTH12-350-BC-M40-C4</text>
<text x="14.4" y="258.3">螺杆型号/规格</text>
<text x="19.7" y="263.9">有效行程</text>
<text x="63.7" y="258.3">1605</text>
<text x="86.5" y="263.9">350</text>
<text x="89.9" y="258.3">1610</text>
<text x="111.7" y="258.3">1620</text>
<text x="19.7" y="269.5">精度等级</text>
<text x="87.6" y="269.5">C7</text>
<text x="259" y="267">2022/9/23</text>
<text x="19.7" y="275.2">马达容量</text>
<text x="74.9" y="275.2">400W（无刹车）</text>
<text x="15.5" y="280.8">重复定位精度</text>
<text x="86.7" y="280.8">0.02</text>
<text x="9.1" y="286.4">感应开关方式及数量</text>
<text x="72.7" y="286.4">外挂型三只（C4）</text>
<text x="15.5" y="292">建议最快速度</text>
<text x="60.5" y="292">250MM/S</text>
<text x="86.7" y="292">500MM/S</text>
<text x="107.4" y="292">1000MM/S</text>
</g>
<g font-size="4.1">
<text x="292.4" y="179">I</text>
<text x="377.6" y="175.4">I</text>
<text x="371.4" y="180.6">2 : 3.5</text>
</g>
<g font-size="3.5">
<text x="127.9" y="31.2">178 滑台原始位置</text>
<text x="170.9" y="35.5">182</text>
<text x="271.4" y="31.2">350 有效行程</text>
<text x="77.6" y="41.8">76.50 滑台极限位置 1</text>
<text x="171.8" y="41.8">60</text>
<text x="171.8" y="38.6">95</text>
<text x="304.6" y="38.6">14.50 滑台极限位置 1</text>
<text x="190.8" y="62.7" transform="rotate(-90 190.8 62.7)">104</text>
<text x="141.2" y="83.3">2 x</text>
<text x="151.6" y="83.3">6 H7</text>
<text x="164.8" y="83.3">8</text>
<text x="183.9" y="83.3">8 x M6 贯穿</text>
<text x="208.4" y="110.5">644</text>
<text x="360.3" y="110">122</text>
<text x="385.1" y="125" transform="rotate(-90 385.1 125)">76</text>
<text x="333.5" y="132">基准面</text>
<text x="349.9" y="138.9">59.50</text>
<text x="370.1" y="138.9">60</text>
<text x="130.6" y="157.7">98</text>
<text x="157.8" y="157.7">100</text>
<text x="186" y="157.7">100</text>
<text x="214.5" y="157.7">100</text>
<text x="243.3" y="157.7">100</text>
<text x="273.7" y="157.7">100</text>
<text x="293.1" y="157.7">46</text>
<text x="305.6" y="179" transform="rotate(-90 305.6 179)">108</text>
<text x="309.3" y="179" transform="rotate(-90 309.3 179)">120</text>
<text x="363.7" y="174.8">2</text>
<text x="147.4" y="181.8">2 x</text>
<text x="157.9" y="181.8">6 H7</text>
<text x="171.1" y="181.8">6</text>
<text x="381.3" y="191.6" transform="rotate(-90 381.3 191.6)">+0.012</text>
<text x="384.8" y="189.8" transform="rotate(-90 384.8 189.8)">0</text>
<text x="388.3" y="187.3" transform="rotate(-90 388.3 187.3)">6</text>
<text x="384.8" y="195.1" transform="rotate(-90 384.8 195.1)">6</text>
<text x="147.5" y="199.3">8 x M8</text>
<text x="150.8" y="202.8">6.5 贯穿</text>
<text x="164.1" y="199.3">16</text>
<text x="290.3" y="199.3">4 x M8</text>
<text x="295.3" y="202.8">6.5 贯穿</text>
<text x="306.9" y="199.3">16</text>
<text x="221.4" y="246.8">1</text>
<text x="221.4" y="251.8">2</text>
<text x="218.8" y="256.8">序号</text>
<text x="232.2" y="256.8">修 订 版 次</text>
<text x="257.5" y="256.8">设计变更编号</text>
<text x="228.2" y="261.8">设</text>
<text x="240.1" y="261.8">计</text>
<text x="252" y="261.8">变</text>
<text x="263.9" y="261.8">更</text>
<text x="219.1" y="266.7">设 计</text>
<text x="366.6" y="269.3">1:3.5</text>
<text x="219.1" y="271.7">校 核</text>
<text x="219.1" y="276.7">批 准</text>
<text x="222.9" y="282.7">技术要求：</text>
<text x="231.8" y="287.3">1、未标注公差全部 0.1</text>
<text x="231.7" y="291.8">2、未标注倒角全部C0.3</text>
</g>
</svg>
